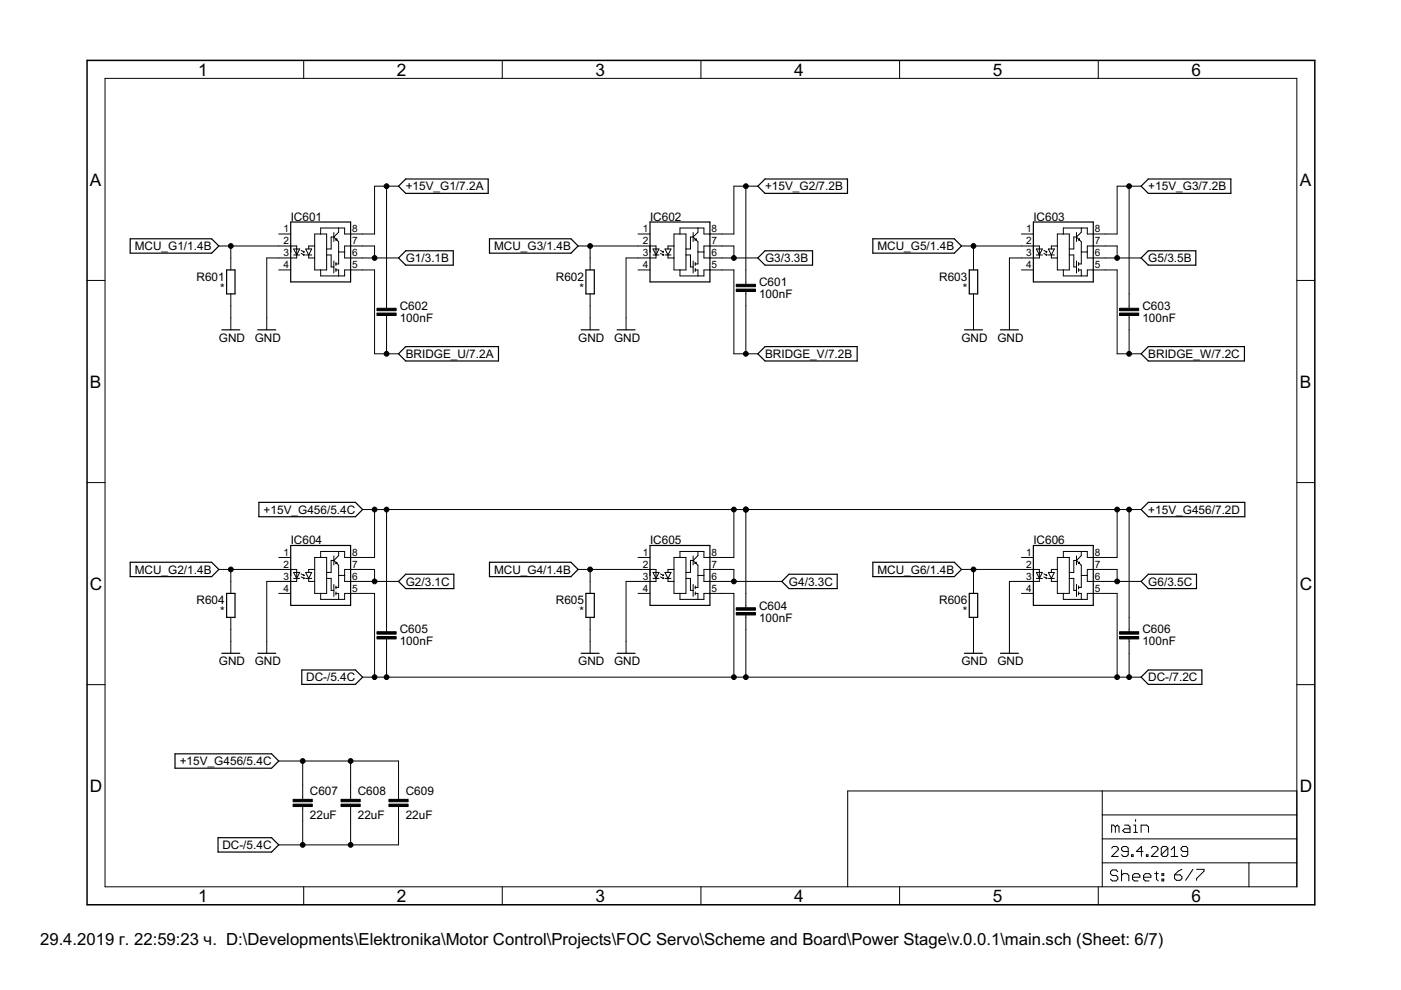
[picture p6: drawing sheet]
<svg xmlns="http://www.w3.org/2000/svg" width="297mm" height="210mm" viewBox="0 0 297 210" stroke-linecap="round" stroke-linejoin="round" font-family="sans-serif">
<g fill="#000" stroke="#000" stroke-width=".25">
<path d="M84.5 39.5l1.5-1.5zM84.5 39.5l1.5 1.5zM86 38h17.5zM103.5 38v3zM160.7 39.5l1.5-1.5zM160.7 39.5l1.5 1.5zM162.2 38h17.5zM179.7 38v3zM241.9 39.5l1.6-1.5zM241.9 39.5l1.6 1.5zM243.5 38h17.5zM261 38v3z"/>
<path d="M27.6 50.6v3.1zM27.6 53.7h17.3zM27.6 50.6h17.3zM44.9 53.7l1.5-1.5zM44.9 50.6l1.5 1.6zM48 57.2v5.1zM48 57.2h1.8zM61.6 47.1h12.7zM61.6 53.4v6.4zM61.6 47.1v6.3zM74.3 47.1v2.5zM74.3 49.6v2.6z"/>
<path d="M74.3 52.2v2.5zM74.3 54.7v2.5zM74.3 57.2v2.6zM61.6 59.8h12.7zM84.5 54.7l1.5-1.5zM84.5 54.7l1.5 1.5zM86 41h17.5zM86 53.2h10.1zM86 56.2h10.1zM96.1 53.2v3zM103.8 50.6v3.1zM103.8 53.7h17.3z"/>
<path d="M103.8 50.6h17.3zM122.6 52.2l-1.5 1.5zM121.1 50.6l1.5 1.6zM124.2 57.2v5.1zM124.2 57.2h1.8zM137.8 47.1h12.7zM137.8 53.4v6.4zM137.8 47.1v6.3zM150.5 47.1v2.5zM150.5 49.6v2.6zM150.5 52.2v2.5zM150.5 54.7v2.5z"/>
<path d="M150.5 57.2v2.6zM137.8 59.8h12.7zM160.7 54.7l1.5-1.5zM160.7 54.7l1.5 1.5zM162.2 41h17.5zM162.2 53.2h10.1zM162.2 56.2h10.1zM172.3 53.2v3zM185.1 50.6v3.1zM185.1 53.7h17.2zM185.1 50.6h17.2zM203.9 52.2l-1.6 1.5z"/>
<path d="M202.3 50.6l1.6 1.6zM205.5 57.2v5.1zM205.5 57.2h1.8zM219.1 47.1h12.7zM219.1 53.4v6.4zM219.1 47.1v6.3zM231.8 47.1v2.5zM231.8 49.6v2.6zM231.8 52.2v2.5zM231.8 54.7v2.5zM231.8 57.2v2.6zM219.1 59.8h12.7z"/>
<path d="M241.9 54.7l1.6-1.5zM241.9 54.7l1.6 1.5zM243.5 41h17.5zM243.5 53.2h10zM243.5 56.2h10zM253.5 53.2v3zM47 69.9h3.8zM49.8 57.2v5.1zM48 62.3h1.8zM54.7 69.9h3.8zM84.5 75l1.5-1.5zM84.5 75l1.5 1.5z"/>
<path d="M86 73.5h19.7zM86 76.5h19.7zM105.7 73.5v3zM123.2 69.9h3.8zM126 57.2v5.1zM124.2 62.3h1.8zM130.8 69.9h3.8zM160.7 75l1.5-1.5zM160.7 75l1.5 1.5zM162.2 73.5h19.5zM162.2 76.5h19.5zM181.7 73.5v3z"/>
<path d="M204.5 69.9h3.8zM207.3 57.2v5.1zM205.5 62.3h1.8zM212.1 69.9h3.8zM241.9 75l1.6-1.5zM241.9 75l1.6 1.5zM243.5 73.5h20.3zM243.5 76.5h20.3zM263.8 73.5v3zM27.6 119.2h17.3zM54.9 106.5v3.1zM61.6 115.7h12.7z"/>
<path d="M74.3 115.7v2.5zM74.3 118.2v2.5zM54.9 109.6h20.5zM54.9 106.5h20.5zM76.9 108l-1.5 1.6zM75.4 106.5l1.5 1.5zM103.8 119.2h17.3zM137.8 115.7h12.7zM150.5 115.7v2.5zM150.5 118.2v2.5zM185.1 119.2h17.2zM219.1 115.7h12.7z"/>
<path d="M231.8 115.7v2.5zM231.8 118.2v2.5zM241.9 108l1.6-1.5zM241.9 108l1.6 1.6zM243.5 106.5h20.4zM243.5 109.6h20.4zM263.9 106.5v3.1zM27.6 119.2v3.1zM27.6 122.3h17.3zM44.9 122.3l1.5-1.6zM44.9 119.2l1.5 1.5zM47 138.5h3.8z"/>
<path d="M48 125.8v5.1zM49.8 125.8v5.1zM48 125.8h1.8zM48 130.9h1.8zM54.7 138.5h3.8zM61.6 122v6.4zM61.6 115.7v6.3zM74.3 120.7v2.6zM74.3 123.3v2.5zM74.3 125.8v2.6zM61.6 128.4h12.7zM84.5 123.3l1.5-1.5z"/>
<path d="M84.5 123.3l1.5 1.5zM86 121.8h10.2zM86 124.8h10.2zM96.2 121.8v3zM103.8 119.2v3.1zM103.8 122.3h17.3zM122.6 120.7l-1.5 1.6zM121.1 119.2l1.5 1.5zM123.2 138.5h3.8zM124.2 125.8v5.1zM126 125.8v5.1zM124.2 125.8h1.8z"/>
<path d="M124.2 130.9h1.8zM130.8 138.5h3.8zM137.8 122v6.4zM137.8 115.7v6.3zM150.5 120.7v2.6zM150.5 123.3v2.5zM150.5 125.8v2.6zM137.8 128.4h12.7zM165.8 123.3l1.5-1.5zM165.8 123.3l1.5 1.5zM167.3 121.8h10.2zM167.3 124.8h10.2z"/>
<path d="M177.5 121.8v3zM185.1 119.2v3.1zM185.1 122.3h17.2zM203.9 120.7l-1.6 1.6zM202.3 119.2l1.6 1.5zM204.5 138.5h3.8zM205.5 125.8v5.1zM207.3 125.8v5.1zM205.5 125.8h1.8zM205.5 130.9h1.8zM212.1 138.5h3.8zM219.1 122v6.4z"/>
<path d="M219.1 115.7v6.3zM231.8 120.7v2.6zM231.8 123.3v2.5zM231.8 125.8v2.6zM219.1 128.4h12.7zM241.9 123.3l1.6-1.5zM241.9 123.3l1.6 1.5zM243.5 121.8h10.2zM243.5 124.8h10.2zM253.7 121.8v3zM37.1 159.8h20.5zM64 142v3.1z"/>
<path d="M64 145.1h11.4zM64 142h11.4zM76.9 143.6l-1.5 1.5zM75.4 142l1.5 1.6zM241.9 143.6l1.6-1.6zM241.9 143.6l1.6 1.5zM243.5 142h11.3zM243.5 145.1h11.3zM254.8 142v3.1zM37.1 159.8v3.1zM46.2 177.6h11.4zM37.1 162.9h20.5z"/>
<path d="M59.1 179.1l-1.5 1.6zM57.6 177.6l1.5 1.5zM59.1 161.4l-1.5 1.5zM57.6 159.8l1.5 1.6zM46.2 177.6v3.1zM46.2 180.7h11.4z"/>
</g>
<g fill="#000" stroke="#000" stroke-width=".21">
<path d="M22.3 16.6v171.4zM64.4 12.8v3.8zM106.5 12.8v3.8zM148.6 12.8v3.8zM190.7 12.8v3.8zM232.9 12.8v3.8zM22.3 16.6h252.7zM79.4 39.5h2.6zM82 39.5h2.5zM155.6 39.5v10.1zM155.6 39.5h2.5zM158.1 39.5h2.6z"/>
<path d="M236.9 39.5v10.1zM236.9 39.5h2.5zM239.4 39.5h2.5zM18.5 59.5h3.8zM46.4 52.2h2.5zM48.9 54.7v2.5zM48.9 52.2h10.2zM48.9 52.2v2.5zM56.6 54.7h2.5zM59.1 49.6h2.5zM59.1 52.2h2.5zM59.1 54.7h2.5z"/>
<path d="M59.1 57.2h2.5zM61.6 54.7h1.3zM61.6 52.2v1.2zM62.3 54.1h.6zM62.3 52.8h.6zM62.9 54.1v.6zM62.9 52.8h.6zM62.9 52.8v1.3zM62.9 52.2v.6zM61.6 52.2h1.3zM62.3 52.8l.6 1.3zM62.9 54.1h.6z"/>
<path d="M63.5 52.8l-.6 1.3zM63.9 53.1l.6 .3zM63.9 53.7l.6 .4zM64.3 54.1h.2zM64.4 53.3l.1 .1zM64.3 53.5l.2-.1zM64.4 53.9l.1 .2zM64.8 54.1h.6zM64.8 52.8h.6zM64.8 52.8l.6 1.3zM65.4 52.8h.7zM65.4 52.2v.6z"/>
<path d="M65.4 52.2h1.3zM65.4 54.1v.6zM65.4 54.7h1.3zM65.4 54.1h.7zM66.1 52.8l-.7 1.3zM66.7 54.7v2.5zM66.7 52.2v2.5zM66.7 49.6v2.6zM66.7 49.6h1.3zM68 49.6h1.3zM66.7 57.2h1.3zM68 48.3v1.3z"/>
<path d="M68 57.2v1.3zM69.3 49.6v3.2zM69.3 52.8v1.3zM69.3 54.1v3.1zM68 57.2h1.3zM69.3 52.8h.9zM70.2 54.1v2.5zM69.3 54.1h.9zM70.2 50.2v2.6zM70.2 50.2h.6zM70.8 56.6v1.3zM70.8 55.3v1.3z"/>
<path d="M70.2 56.6h.6zM70.8 50.2v1zM70.8 50.2l.6 .7zM70.8 49.3v.9zM71.2 50.9h.2zM71.2 57.2v.4zM71.2 56.9v.3zM71.2 56v.3zM71.2 55.6v.4zM71.2 57.2h.6zM71.4 50.9l.4 .4zM71.4 50.6v.3z"/>
<path d="M71.2 50.9l.2-.3zM71.8 48.3v.9zM71.8 53.4v2.6zM71.8 57.2v1.3zM71.2 56h.6zM71.8 49.2l-1 1zM68 48.3h3.8zM68 58.5h3.8zM71.8 51.3v2.1zM73.1 53.4v1.3zM73.1 52.2v1.2zM73.1 52.2h1.2z"/>
<path d="M71.8 53.4h1.3zM73.1 48.3v1.3zM71.8 48.3h1.3zM73.1 57.2v1.3zM71.8 58.5h1.3zM73.1 54.7h1.2zM73.1 49.6h1.2zM73.1 57.2h1.2zM74.3 57.2h2.6zM74.3 54.7h2.6zM74.3 52.2h2.6zM74.3 49.6h2.6z"/>
<path d="M76.9 49.6h2.5zM76.9 52.2h2.5zM76.9 57.2h2.5zM79.4 39.5v10.1zM79.4 52.2v2.5zM76.9 54.7h2.5zM79.4 54.7h5.1zM125.1 54.7v2.5zM122.6 52.2h2.5zM125.1 52.2v2.5zM132.7 54.7h2.6zM135.3 49.6h2.5z"/>
<path d="M135.3 52.2h2.5zM135.3 54.7h2.5zM135.3 57.2h2.5zM125.1 52.2h10.2zM137.8 54.7h1.3zM137.8 52.2v1.2zM138.5 54.1h.6zM138.5 52.8h.6zM139.1 54.1v.6zM139.1 52.8h.6zM139.1 52.8v1.3zM139.1 52.2v.6z"/>
<path d="M137.8 52.2h1.3zM138.5 52.8l.6 1.3zM139.1 54.1h.6zM139.7 52.8l-.6 1.3zM140 53.1l.7 .3zM140 53.7l.7 .4zM140.5 54.1h.2zM140.6 53.3l.1 .1zM140.5 53.5l.2-.1zM140.6 53.9l.1 .2zM141 54.1h.6zM141 52.8h.6z"/>
<path d="M141 52.8l.6 1.3zM141.6 52.8h.7zM141.6 52.2v.6zM141.6 52.2h1.3zM141.6 54.1v.6zM141.6 54.7h1.3zM141.6 54.1h.7zM142.3 52.8l-.7 1.3zM142.9 54.7v2.5zM142.9 52.2v2.5zM142.9 49.6v2.6zM142.9 49.6h1.3z"/>
<path d="M144.2 49.6h1.2zM142.9 57.2h1.3zM144.2 48.3v1.3zM144.2 57.2v1.3zM145.4 49.6v3.2zM145.4 52.8v1.3zM145.4 54.1v3.1zM144.2 57.2h1.2zM145.4 52.8h1zM146.4 54.1v2.5zM145.4 54.1h1zM146.4 50.2v2.6z"/>
<path d="M146.4 50.2h.6zM147 56.6v1.3zM147 55.3v1.3zM146.4 56.6h.6zM147 50.2v1zM147 50.2l.6 .7zM147 49.3v.9zM147.3 50.9h.3zM147.4 57.2v.4zM147.4 56.9v.3zM147.4 56v.3zM147.4 55.6v.4z"/>
<path d="M147.4 57.2h.6zM147.6 50.9l.4 .4zM147.6 50.6v.3zM147.3 50.9l.3-.3zM148 48.3v.9zM148 53.4v2.6zM148 57.2v1.3zM147.4 56h.6zM148 49.2l-1 1zM144.2 48.3h3.8zM144.2 58.5h3.8zM148 51.3v2.1z"/>
<path d="M149.2 53.4v1.3zM149.2 52.2v1.2zM149.2 52.2h1.3zM148 53.4h1.2zM149.2 48.3v1.3zM148 48.3h1.2zM149.2 57.2v1.3zM148 58.5h1.2zM149.2 54.7h1.3zM149.2 49.6h1.3zM149.2 57.2h1.3zM150.5 57.2h2.6z"/>
<path d="M150.5 54.7h2.6zM150.5 52.2h2.6zM150.5 49.6h2.6zM153.1 54.7h2.5zM153.1 57.2h2.5zM153.1 49.6h2.5zM153.1 52.2h2.5zM155.6 52.2v2.5zM158.1 57.2v2.6zM158.1 59.8v.5zM158.1 39.5v17.7zM155.6 54.7h5.1z"/>
<path d="M203.9 52.2h2.5zM206.4 54.7v2.5zM206.4 52.2h10.2zM206.4 52.2v2.5zM214 54.7h2.6zM216.6 49.6h2.5zM216.6 52.2h2.5zM216.6 54.7h2.5zM216.6 57.2h2.5zM219.1 54.7h1.3zM219.1 52.2v1.2zM219.7 54.1h.7z"/>
<path d="M219.7 52.8h.7zM220.4 54.1v.6zM220.4 52.8h.6zM220.4 52.8v1.3zM220.4 52.2v.6zM219.1 52.2h1.3zM219.7 52.8l.7 1.3zM220.4 54.1h.6zM221 52.8l-.6 1.3zM221.3 53.1l.7 .3zM221.3 53.7l.7 .4zM221.8 54.1h.2z"/>
<path d="M221.8 53.3l.1 .1zM221.8 53.5l.1-.1zM221.9 53.9l.1 .2zM222.3 54.1h.6zM222.3 52.8h.6zM222.3 52.8l.6 1.3zM222.9 52.8h.6zM222.9 52.2v.6zM222.9 52.2h1.3zM222.9 54.1v.6zM222.9 54.7h1.3zM222.9 54.1h.6z"/>
<path d="M223.5 52.8l-.6 1.3zM224.2 54.7v2.5zM224.2 52.2v2.5zM224.2 49.6v2.6zM224.2 49.6h1.2zM225.4 49.6h1.3zM224.2 57.2h1.2zM225.4 48.3v1.3zM225.4 57.2v1.3zM226.7 49.6v3.2zM226.7 52.8v1.3zM226.7 54.1v3.1z"/>
<path d="M225.4 57.2h1.3zM226.7 52.8h1zM227.7 54.1v2.5zM226.7 54.1h1zM227.7 50.2v2.6zM227.7 50.2h.5zM228.2 56.6v1.3zM228.2 55.3v1.3zM227.7 56.6h.5zM228.2 50.2v1zM228.2 50.2l.7 .7zM228.2 49.3v.9z"/>
<path d="M228.6 50.9h.3zM228.7 57.2v.4zM228.7 56.9v.3zM228.7 56v.3zM228.7 55.6v.4zM228.7 57.2h.6zM228.9 50.9l.4 .4zM228.9 50.6v.3zM228.9 50.6l-.3 .3zM229.3 48.3v.9zM229.3 53.4v2.6zM229.3 57.2v1.3z"/>
<path d="M228.7 56h.6zM229.3 49.2l-1.1 1zM225.4 48.3h3.9zM225.4 58.5h3.9zM229.3 51.3v2.1zM230.5 53.4v1.3zM230.5 52.2v1.2zM230.5 52.2h1.3zM229.3 53.4h1.2zM230.5 48.3v1.3zM229.3 48.3h1.2zM230.5 57.2v1.3z"/>
<path d="M229.3 58.5h1.2zM230.5 54.7h1.3zM230.5 49.6h1.3zM230.5 57.2h1.3zM231.8 57.2h2.5zM231.8 54.7h2.5zM231.8 52.2h2.5zM231.8 49.6h2.5zM234.3 52.2h2.6zM234.3 54.7h2.6zM234.3 57.2h2.6zM234.3 49.6h2.6z"/>
<path d="M236.9 52.2v2.5zM236.9 54.7h5zM275 59.5h3.8zM48.9 62.3v2.6zM48.9 67.4v2.5zM48.9 64.9v2.5zM56.6 67.4v2.5zM56.6 54.7v12.7zM79.4 57.2v17.8zM82 62.3v2.6zM82 67.4v2.5zM82 64.9v.5z"/>
<path d="M82 66.9v.5zM79.4 75h2.6zM82 69.9v5.1zM82 39.5v22.8zM82 75h2.5zM125.1 62.3v2.6zM125.1 67.4v2.5zM125.1 64.9v2.5zM132.7 67.4v2.5zM132.7 54.7v12.7zM155.6 57.2v17.8zM158.1 62.3v2.6z"/>
<path d="M158.1 61.8v.5zM155.6 75h2.5zM158.1 64.9v10.1zM158.1 75h2.6zM206.4 62.3v2.6zM206.4 67.4v2.5zM206.4 64.9v2.5zM214 67.4v2.5zM214 54.7v12.7zM236.9 57.2v17.8zM239.4 62.3v2.6zM239.4 67.4v2.5z"/>
<path d="M239.4 64.9v.5zM239.4 66.9v.5zM236.9 75h2.5zM239.4 69.9v5.1zM239.4 39.5v22.8zM239.4 75h2.5zM18.5 102.3h3.8zM59.1 118.2h2.5zM66.7 118.2h1.3zM68 118.2h1.3zM68 116.9v1.3zM69.3 118.2v3.2z"/>
<path d="M70.2 118.8h.6zM70.8 118.8v1zM70.8 118.8l.6 .7zM70.8 117.9v.9zM71.2 119.5h.2zM71.4 119.5l.4 .3zM71.4 119.2v.3zM71.2 119.5l.2-.3zM71.8 116.9v.9zM71.8 117.8l-1 1zM68 116.9h3.8zM73.1 116.9v1.3z"/>
<path d="M71.8 116.9h1.3zM73.1 118.2h1.2zM74.3 118.2h2.6zM76.9 118.2h2.5zM79.4 108v10.2zM79.4 108h2.6zM76.9 108h2.5zM82 108h73.6zM135.3 118.2h2.5zM142.9 118.2h1.3zM144.2 118.2h1.2zM144.2 116.9v1.3z"/>
<path d="M145.4 118.2v3.2zM146.4 118.8h.6zM147 118.8v1zM147 118.8l.6 .7zM147 117.9v.9zM147.3 119.5h.3zM147.6 119.5l.4 .3zM147.6 119.2v.3zM147.3 119.5l.3-.3zM148 116.9v.9zM148 117.8l-1 1zM144.2 116.9h3.8z"/>
<path d="M149.2 116.9v1.3zM148 116.9h1.2zM149.2 118.2h1.3zM150.5 118.2h2.6zM153.1 118.2h2.5zM155.6 108v10.2zM155.6 108h2.5zM158.1 108h78.8zM216.6 118.2h2.5zM224.2 118.2h1.2zM225.4 118.2h1.3zM225.4 116.9v1.3z"/>
<path d="M226.7 118.2v3.2zM227.7 118.8h.5zM228.2 118.8v1zM228.2 118.8l.7 .7zM228.2 117.9v.9zM228.6 119.5h.3zM228.9 119.5l.4 .3zM228.9 119.2v.3zM228.9 119.2l-.3 .3zM229.3 116.9v.9zM229.3 117.8l-1.1 1zM225.4 116.9h3.9z"/>
<path d="M230.5 116.9v1.3zM229.3 116.9h1.2zM230.5 118.2h1.3zM231.8 118.2h2.5zM234.3 118.2h2.6zM236.9 108v10.2zM236.9 108h2.5zM239.4 108h2.5zM275 102.3h3.8zM46.4 120.7h2.5zM48.9 123.3v2.5zM48.9 130.9v2.5z"/>
<path d="M48.9 136v2.5zM48.9 120.7h10.2zM48.9 120.7v2.6zM48.9 133.4v2.6zM56.6 136v2.5zM56.6 123.3v12.7zM56.6 123.3h2.5zM59.1 120.7h2.5zM59.1 123.3h2.5zM59.1 125.8h2.5zM61.6 123.3h1.3zM61.6 120.7v1.3z"/>
<path d="M62.3 122.6h.6zM62.3 121.4h.6zM62.9 122.6v.7zM62.9 121.4h.6zM62.9 121.4v1.2zM62.9 120.7v.7zM61.6 120.7h1.3zM62.3 121.4l.6 1.2zM62.9 122.6h.6zM63.5 121.4l-.6 1.2zM63.9 121.7l.6 .3zM63.9 122.3l.6 .3z"/>
<path d="M64.3 122.7l.2-.1zM64.4 121.8l.1 .2zM64.3 122.1l.2-.1zM64.4 122.4l.1 .2zM64.8 122.6h.6zM64.8 121.4h.6zM64.8 121.4l.6 1.2zM65.4 121.4h.7zM65.4 120.7v.7zM65.4 120.7h1.3zM65.4 122.6v.7zM65.4 123.3h1.3z"/>
<path d="M65.4 122.6h.7zM66.1 121.4l-.7 1.2zM66.7 123.3v2.5zM66.7 120.7v2.6zM66.7 118.2v2.5zM66.7 125.8h1.3zM68 125.8v1.3zM69.3 121.4v1.2zM69.3 122.6v3.2zM68 125.8h1.3zM69.3 121.4h.9zM70.2 122.6v2.6z"/>
<path d="M69.3 122.6h.9zM70.2 118.8v2.6zM70.8 125.2v1.2zM70.8 123.9v1.3zM70.2 125.2h.6zM71.2 125.8v.3zM71.2 125.5v.3zM71.2 124.5v.4zM71.2 124.2v.3zM71.2 125.8h.6zM71.8 122v2.5zM71.8 125.8v1.3z"/>
<path d="M71.2 124.5h.6zM68 127.1h3.8zM71.8 119.8v2.2zM73.1 122v1.3zM73.1 120.7v1.3zM73.1 120.7h1.2zM71.8 122h1.3zM73.1 125.8v1.3zM71.8 127.1h1.3zM73.1 123.3h1.2zM73.1 125.8h1.2zM74.3 125.8h2.6z"/>
<path d="M74.3 123.3h2.6zM74.3 120.7h2.6zM76.9 123.3h2.5zM76.9 125.8h2.5zM79.4 125.8v17.8zM79.4 120.7v2.6zM76.9 120.7h2.5zM82 130.9v2.5zM82 136v2.5zM82 133.4v.5zM82 135.5v.5zM82 138.5v5.1z"/>
<path d="M82 108v22.9zM79.4 123.3h5.1zM122.6 120.7h2.5zM125.1 123.3v2.5zM125.1 130.9v2.5zM125.1 136v2.5zM125.1 120.7h10.2zM125.1 120.7v2.6zM125.1 133.4v2.6zM132.7 136v2.5zM132.7 123.3v12.7zM132.7 123.3h2.6z"/>
<path d="M135.3 120.7h2.5zM135.3 123.3h2.5zM135.3 125.8h2.5zM137.8 123.3h1.3zM137.8 120.7v1.3zM138.5 122.6h.6zM138.5 121.4h.6zM139.1 122.6v.7zM139.1 121.4h.6zM139.1 121.4v1.2zM139.1 120.7v.7zM137.8 120.7h1.3z"/>
<path d="M138.5 121.4l.6 1.2zM139.1 122.6h.6zM139.7 121.4l-.6 1.2zM140 121.7l.7 .3zM140 122.3l.7 .3zM140.5 122.7l.2-.1zM140.6 121.8l.1 .2zM140.5 122.1l.2-.1zM140.6 122.4l.1 .2zM141 122.6h.6zM141 121.4h.6zM141 121.4l.6 1.2z"/>
<path d="M141.6 121.4h.7zM141.6 120.7v.7zM141.6 120.7h1.3zM141.6 122.6v.7zM141.6 123.3h1.3zM141.6 122.6h.7zM142.3 121.4l-.7 1.2zM142.9 123.3v2.5zM142.9 120.7v2.6zM142.9 118.2v2.5zM142.9 125.8h1.3zM144.2 125.8v1.3z"/>
<path d="M145.4 121.4v1.2zM145.4 122.6v3.2zM144.2 125.8h1.2zM145.4 121.4h1zM146.4 122.6v2.6zM145.4 122.6h1zM146.4 118.8v2.6zM147 125.2v1.2zM147 123.9v1.3zM146.4 125.2h.6zM147.4 125.8v.3zM147.4 125.5v.3z"/>
<path d="M147.4 124.5v.4zM147.4 124.2v.3zM147.4 125.8h.6zM148 122v2.5zM148 125.8v1.3zM147.4 124.5h.6zM144.2 127.1h3.8zM148 119.8v2.2zM149.2 122v1.3zM149.2 120.7v1.3zM149.2 120.7h1.3zM148 122h1.2z"/>
<path d="M149.2 125.8v1.3zM148 127.1h1.2zM149.2 123.3h1.3zM149.2 125.8h1.3zM150.5 125.8h2.6zM150.5 123.3h2.6zM150.5 120.7h2.6zM153.1 123.3h2.5zM153.1 120.7h2.5zM155.6 123.3h10.2zM155.6 120.7v2.6zM153.1 125.8h2.5z"/>
<path d="M158.1 125.8v2.6zM158.1 130.9v2.5zM158.1 128.4v.5zM158.1 130.4v.5zM158.1 133.4v10.2zM158.1 108v17.8zM203.9 120.7h2.5zM206.4 123.3v2.5zM206.4 130.9v2.5zM206.4 136v2.5zM206.4 120.7h10.2zM206.4 120.7v2.6z"/>
<path d="M206.4 133.4v2.6zM214 136v2.5zM214 123.3v12.7zM214 123.3h2.6zM216.6 120.7h2.5zM216.6 123.3h2.5zM216.6 125.8h2.5zM219.1 123.3h1.3zM219.1 120.7v1.3zM219.7 122.6h.7zM219.7 121.4h.7zM220.4 122.6v.7z"/>
<path d="M220.4 121.4h.6zM220.4 121.4v1.2zM220.4 120.7v.7zM219.1 120.7h1.3zM219.7 121.4l.7 1.2zM220.4 122.6h.6zM221 121.4l-.6 1.2zM221.3 121.7l.7 .3zM221.3 122.3l.7 .3zM221.8 122.7l.2-.1zM221.8 121.8l.1 .2zM221.8 122.1l.1-.1z"/>
<path d="M221.9 122.4l.1 .2zM222.3 122.6h.6zM222.3 121.4h.6zM222.3 121.4l.6 1.2zM222.9 121.4h.6zM222.9 120.7v.7zM222.9 120.7h1.3zM222.9 122.6v.7zM222.9 123.3h1.3zM222.9 122.6h.6zM223.5 121.4l-.6 1.2zM224.2 123.3v2.5z"/>
<path d="M224.2 120.7v2.6zM224.2 118.2v2.5zM224.2 125.8h1.2zM225.4 125.8v1.3zM226.7 121.4v1.2zM226.7 122.6v3.2zM225.4 125.8h1.3zM226.7 121.4h1zM227.7 122.6v2.6zM226.7 122.6h1zM227.7 118.8v2.6zM228.2 125.2v1.2z"/>
<path d="M228.2 123.9v1.3zM227.7 125.2h.5zM228.7 125.8v.3zM228.7 125.5v.3zM228.7 124.5v.4zM228.7 124.2v.3zM228.7 125.8h.6zM229.3 122v2.5zM229.3 125.8v1.3zM228.7 124.5h.6zM225.4 127.1h3.9zM229.3 119.8v2.2z"/>
<path d="M230.5 122v1.3zM230.5 120.7v1.3zM230.5 120.7h1.3zM229.3 122h1.2zM230.5 125.8v1.3zM229.3 127.1h1.2zM230.5 123.3h1.3zM230.5 125.8h1.3zM231.8 125.8h2.5zM231.8 123.3h2.5zM231.8 120.7h2.5zM234.3 123.3h2.6z"/>
<path d="M234.3 125.8h2.6zM234.3 120.7h2.6zM236.9 120.7v2.6zM239.4 130.9v2.5zM239.4 136v2.5zM239.4 133.4v.5zM239.4 135.5v.5zM239.4 138.5v5.1zM239.4 108v22.9zM236.9 123.3h5zM18.5 145.2h3.8zM76.9 143.6h2.5z"/>
<path d="M79.4 143.6h2.6zM82 143.6h73.6zM155.6 125.8v17.8zM155.6 143.6h2.5zM158.1 143.6h78.8zM236.9 125.8v17.8zM236.9 143.6h2.5zM239.4 143.6h2.5zM275 145.2h3.8zM59.1 179.1h5.1zM59.1 161.4h5.1zM64.2 166.4v2.6z"/>
<path d="M64.2 171.5v2.6zM64.2 169v.5zM64.2 171v.5zM64.2 179.1h10.1zM64.2 174.1v5zM64.2 161.4h10.1zM64.2 161.4v5zM74.3 166.4v2.6zM74.3 171.5v2.6zM74.3 169v.5zM74.3 171v.5zM74.3 179.1h10.2z"/>
<path d="M74.3 174.1v5zM74.3 161.4h10.2zM74.3 161.4v5zM84.5 166.4v2.6zM84.5 171.5v2.6zM84.5 169v.5zM84.5 171v.5zM84.5 174.1v5zM84.5 161.4v5zM179.7 167.7h54zM233.7 167.7h41.3zM233.7 177.9h41.3z"/>
<path d="M233.7 172.8v5.1zM233.7 172.8h41.3zM233.7 167.7v5.1zM235.7 174.9v1.6zM235.7 174.9h.4zM236 179.5l-.3 .3zM236.1 174.9l.4 .4zM236.5 175.3v1.2zM236.5 175.3l.4-.4zM236 179.5h.7zM236.9 174.9l.4 .4zM236.7 179.5l.4 .3z"/>
<path d="M237.3 175.3v1.2zM237.8 179.8v.4zM238 176.1l.4-.4zM238.1 179.5l-.3 .3zM238.4 174.9h.8zM238 176.1l.4 .4zM238.4 175.7h1.2zM238.1 179.5h.7zM239.2 174.9l.4 .4zM238.8 179.5l.4 .3zM239.6 175.3v1.2zM238.4 176.5h1.2z"/>
<path d="M240.4 174.9h.4zM240.4 176.5h.8zM240.8 174.9v1.6zM240.8 173.8v.4zM241.9 174.9v1.6zM241.9 174.9h1.2zM242 179.5l-1.1 1zM243.1 174.9l.4 .4zM243.5 175.3v1.2zM244.5 179.5l-.4 .3zM244.5 179.5h.7zM245.2 179.5l.3 .3z"/>
<path d="M246.5 179.5l-.3 .3zM246.5 179.5h.8zM247.3 179.5l.3 .3zM247.6 179.8v1.4zM249 179.5v2.1zM250.4 179.8v.4zM250.8 179.5l-.4 .3zM250.8 179.5h.7zM251.5 179.5l.3 .3zM275 172.8v5.1zM275 167.7v5.1zM22.3 188h252.7z"/>
<path d="M64.4 188v3.8zM106.5 188v3.8zM148.6 188v3.8zM179.7 167.7v20.3zM190.7 188v3.8zM232.9 188v3.8zM233.7 182.9v5.1zM233.7 177.9v5zM235.4 184.8v.4zM235.4 185.2l.4 .4zM237.1 180.2l-1.4 1.4zM235.4 184.8l.4-.4z"/>
<path d="M235.8 185.6h.8zM235.4 186.4l.4 .4zM235.8 184.4h.8zM236.6 185.6l.4 .4zM235.8 186.8h.8zM236.6 184.4l.4 .4zM237 186v.4zM237 186.4l-.4 .4zM235.7 181.6h1.4zM237.1 179.8v.4zM237.8 181.2l.3 .4zM237.8 180.2l.3 .3z"/>
<path d="M237.8 184.4v2.4zM237.8 185.6l.4-.4zM238.1 181.6h.7zM238.1 180.5h1.1zM238.2 185.2h.8zM239.2 181.2l-.4 .4zM239 185.2l.3 .4zM239.2 179.8v1.4zM239.3 185.6v1.2zM239.9 181.2v.4zM239.9 181.2h.3zM240.1 185.6v.8z"/>
<path d="M240.1 185.6l.4-.4zM240.2 181.2v.4zM239.9 181.6h.3zM240.1 186.4l.4 .4zM240.5 185.2h.8zM240.9 180.5h1.5zM240.5 186.8h.8zM241.3 185.2l.4 .4zM241.7 185.6v.4zM240.1 186h1.6zM242 179.5v2.1zM242.5 185.6v.8z"/>
<path d="M242.5 185.6l.3-.4zM242.5 186.4l.3 .4zM242.8 185.2h.8zM243.1 181.2v.4zM243.1 181.2h.3zM243.4 181.2v.4zM243.1 181.6h.3zM242.8 186.8h.8zM243.6 185.2l.4 .4zM244 185.6v.4zM242.5 186h1.5zM244.1 181.6l1.4-1.4z"/>
<path d="M244.8 185.2h.8zM245.2 184.8v1.6zM245.2 186.4l.4 .4zM244.1 181.6h1.4zM245.5 179.8v.4zM246.2 179.8v1.4zM246.2 181.2l1.4-1.4zM246.4 185.2h.3zM246.4 185.2v.4zM246.4 186.4h.3zM246.4 186.4v.4zM246.2 181.2l.3 .4z"/>
<path d="M246.7 185.2v.4zM246.4 185.6h.3zM246.7 186.4v.4zM246.4 186.8h.3zM246.5 181.6h.8zM247.6 181.2l-.3 .4zM248.3 180.2l.7-.7zM248.3 181.6h1.4zM249 185.5v.8zM249 186.3l.4 .3zM249.4 186.6h.8zM249.8 184.7l-.8 .8z"/>
<path d="M250.2 186.6l.4-.3zM249 185.5h1.2zM250.4 181.2l.4 .4zM250.4 180.2l.4 .3zM249.8 184.7l.8-.4zM250.6 185.9v.4zM250.2 185.5l.4 .4zM250.8 181.6h.7zM250.8 180.5h1zM252.9 184.3l-1.5 2.3zM251.8 181.2l-.3 .4zM251.8 179.8v1.4z"/>
<path d="M253.7 184.3h1.6zM253.7 186.3v.3zM255.3 184.3v.4zM255.3 184.7l-1.6 1.6zM264.8 182.9v5.1zM264.8 182.9h10.2zM233.7 182.9h31.1zM275 182.9v5.1zM275 177.9v5zM275 16.6v171.4z"/>
<circle cx="82" cy="39.5" r=".51"/>
<circle cx="158.1" cy="39.5" r=".51"/>
<circle cx="239.4" cy="39.5" r=".51"/>
<circle cx="48.9" cy="52.2" r=".51"/>
<circle cx="79.4" cy="54.7" r=".51"/>
<circle cx="125.1" cy="52.2" r=".51"/>
<circle cx="155.6" cy="54.7" r=".51"/>
<circle cx="206.4" cy="52.2" r=".51"/>
<circle cx="236.9" cy="54.7" r=".51"/>
<circle cx="82" cy="75" r=".51"/>
<circle cx="158.1" cy="75" r=".51"/>
<circle cx="239.4" cy="75" r=".51"/>
<circle cx="79.4" cy="108" r=".51"/>
<circle cx="82" cy="108" r=".51"/>
<circle cx="155.6" cy="108" r=".51"/>
<circle cx="158.1" cy="108" r=".51"/>
<circle cx="236.9" cy="108" r=".51"/>
<circle cx="239.4" cy="108" r=".51"/>
<circle cx="48.9" cy="120.7" r=".51"/>
<circle cx="79.4" cy="123.3" r=".51"/>
<circle cx="125.1" cy="120.7" r=".51"/>
<circle cx="155.6" cy="123.3" r=".51"/>
<circle cx="206.4" cy="120.7" r=".51"/>
<circle cx="236.9" cy="123.3" r=".51"/>
<circle cx="79.4" cy="143.6" r=".51"/>
<circle cx="82" cy="143.6" r=".51"/>
<circle cx="155.6" cy="143.6" r=".51"/>
<circle cx="158.1" cy="143.6" r=".51"/>
<circle cx="236.9" cy="143.6" r=".51"/>
<circle cx="239.4" cy="143.6" r=".51"/>
<circle cx="64.2" cy="161.4" r=".51"/>
<circle cx="64.2" cy="179.1" r=".51"/>
<circle cx="74.3" cy="161.4" r=".51"/>
<circle cx="74.3" cy="179.1" r=".51"/>
</g>
<path d="M18.5 12.8v179zM18.5 12.8h260.3zM18.5 191.8h260.3zM278.8 12.8v179z" fill="#000" stroke="#000" stroke-width=".32"/>
<g fill="#000" stroke="#000" stroke-width=".21">
<path d="M79.9 66.4h4.1v.5h-4.1zM79.9 65.4h4.1v.5h-4.1zM156.1 61.3h4.1v.5h-4.1zM156.1 60.3h4.1v.5h-4.1zM237.4 66.4h4v.5h-4zM237.4 65.4h4v.5h-4zM79.9 135h4.1v.5h-4.1zM79.9 133.9h4.1v.6h-4.1zM156.1 129.9h4.1v.5h-4.1zM156.1 128.9h4.1v.5h-4.1zM237.4 135h4v.5h-4zM237.4 133.9h4v.6h-4z"/>
<path d="M62.1 170.5h4.1v.5h-4.1zM62.1 169.5h4.1v.5h-4.1zM72.3 170.5h4.1v.5h-4.1zM72.3 169.5h4.1v.5h-4.1zM82.5 170.5h4v.5h-4zM82.5 169.5h4v.5h-4z"/>
</g>
<g font-size="4.1">
<text x="42" y="16">1</text>
<text x="84.1" y="16">2</text>
<text x="126.3" y="16">3</text>
<text x="168.4" y="16">4</text>
<text x="210.5" y="16">5</text>
<text x="252.6" y="16">6</text>
<text x="19.1" y="39.3">A</text>
<text x="275.6" y="39.3">A</text>
<text x="19.1" y="82.2">B</text>
<text x="275.6" y="82.2">B</text>
<text x="19.1" y="125">C</text>
<text x="275.6" y="125">C</text>
<text x="19.1" y="167.9">D</text>
<text x="275.6" y="167.9">D</text>
<text x="42" y="191.2">1</text>
<text x="84.1" y="191.2">2</text>
<text x="126.3" y="191.2">3</text>
<text x="168.4" y="191.2">4</text>
<text x="210.5" y="191.2">5</text>
<text x="252.6" y="191.2">6</text>
</g>
<text font-size="4" x="8.5" y="200.4">29.4.2019 г. 22:59:23 ч. D:\Developments\Elektronika\Motor Control\Projects\FOC Servo\Scheme and Board\Power Stage\v.0.0.1\main.sch (Sheet: 6/7)</text>
<g font-size="2.8">
<text x="86" y="40.4">+15V_G1/7.2A</text>
<text x="162.2" y="40.4">+15V_G2/7.2B</text>
<text x="243.5" y="40.4">+15V_G3/7.2B</text>
<text x="61.6" y="46.8">IC601</text>
<text x="137.8" y="46.8">IC602</text>
<text x="219.1" y="46.8">IC603</text>
<text x="28.6" y="53.1">MCU_G1/1.4B</text>
<text x="104.8" y="53.1">MCU_G3/1.4B</text>
<text x="186" y="53.1">MCU_G5/1.4B</text>
<text x="41.7" y="59.6">R601</text>
<text x="86" y="55.6">G1/3.1B</text>
<text x="117.9" y="59.6">R602</text>
<text x="162.2" y="55.6">G3/3.3B</text>
<text x="199.1" y="59.6">R603</text>
<text x="243.5" y="55.6">G5/3.5B</text>
<text x="46.7" y="61.8">*</text>
<text x="84.7" y="65.7">C602</text>
<text x="122.9" y="61.8">*</text>
<text x="160.9" y="63.2">100nF</text>
<text x="160.9" y="60.7">C601</text>
<text x="204.1" y="61.8">*</text>
<text x="242.2" y="65.7">C603</text>
<text x="84.7" y="68.3">100nF</text>
<text x="242.2" y="68.3">100nF</text>
<text x="46.4" y="72.5">GND</text>
<text x="54" y="72.5">GND</text>
<text x="86" y="75.9">BRIDGE_U/7.2A</text>
<text x="122.6" y="72.5">GND</text>
<text x="130.2" y="72.5">GND</text>
<text x="162.2" y="75.9">BRIDGE_V/7.2B</text>
<text x="203.9" y="72.5">GND</text>
<text x="211.5" y="72.5">GND</text>
<text x="243.5" y="75.9">BRIDGE_W/7.2C</text>
<text x="55.9" y="108.9">+15V_G456/5.4C</text>
<text x="243.5" y="108.9">+15V_G456/7.2D</text>
<text x="61.6" y="115.3">IC604</text>
<text x="137.8" y="115.3">IC605</text>
<text x="219.1" y="115.3">IC606</text>
<text x="28.6" y="121.6">MCU_G2/1.4B</text>
<text x="86" y="124.2">G2/3.1C</text>
<text x="104.8" y="121.6">MCU_G4/1.4B</text>
<text x="167.3" y="124.2">G4/3.3C</text>
<text x="186" y="121.6">MCU_G6/1.4B</text>
<text x="243.5" y="124.2">G6/3.5C</text>
<text x="41.7" y="128.1">R604</text>
<text x="46.7" y="130.4">*</text>
<text x="117.9" y="128.1">R605</text>
<text x="122.9" y="130.4">*</text>
<text x="160.9" y="131.8">100nF</text>
<text x="160.9" y="129.2">C604</text>
<text x="199.1" y="128.1">R606</text>
<text x="204.1" y="130.4">*</text>
<text x="84.7" y="136.9">100nF</text>
<text x="84.7" y="134.3">C605</text>
<text x="242.2" y="136.9">100nF</text>
<text x="242.2" y="134.3">C606</text>
<text x="46.4" y="141">GND</text>
<text x="54" y="141">GND</text>
<text x="122.6" y="141">GND</text>
<text x="130.2" y="141">GND</text>
<text x="203.9" y="141">GND</text>
<text x="211.5" y="141">GND</text>
<text x="64.9" y="144.5">DC-/5.4C</text>
<text x="243.5" y="144.5">DC-/7.2C</text>
<text x="38.1" y="162.2">+15V_G456/5.4C</text>
<text x="65.7" y="173.7">22uF</text>
<text x="65.7" y="168.6">C607</text>
<text x="75.9" y="173.7">22uF</text>
<text x="75.9" y="168.6">C608</text>
<text x="86" y="173.7">22uF</text>
<text x="86" y="168.6">C609</text>
<text x="47.2" y="180">DC-/5.4C</text>
</g>
<g font-size="2.4">
<text x="60.1" y="49.3">1</text>
<text x="60.1" y="51.8">2</text>
<text x="74.7" y="51.8">7</text>
<text x="74.7" y="49.3">8</text>
<text x="136.3" y="49.3">1</text>
<text x="136.3" y="51.8">2</text>
<text x="150.9" y="51.8">7</text>
<text x="150.9" y="49.3">8</text>
<text x="217.5" y="49.3">1</text>
<text x="217.5" y="51.8">2</text>
<text x="232.1" y="51.8">7</text>
<text x="232.1" y="49.3">8</text>
<text x="60.1" y="54.3">3</text>
<text x="60.1" y="56.9">4</text>
<text x="74.7" y="56.9">5</text>
<text x="74.7" y="54.3">6</text>
<text x="136.3" y="54.3">3</text>
<text x="136.3" y="56.9">4</text>
<text x="150.9" y="56.9">5</text>
<text x="150.9" y="54.3">6</text>
<text x="217.5" y="54.3">3</text>
<text x="217.5" y="56.9">4</text>
<text x="232.1" y="56.9">5</text>
<text x="232.1" y="54.3">6</text>
<text x="60.1" y="117.8">1</text>
<text x="74.7" y="117.8">8</text>
<text x="136.3" y="117.8">1</text>
<text x="150.9" y="117.8">8</text>
<text x="217.5" y="117.8">1</text>
<text x="232.1" y="117.8">8</text>
<text x="60.1" y="120.4">2</text>
<text x="60.1" y="122.9">3</text>
<text x="60.1" y="125.5">4</text>
<text x="74.7" y="125.5">5</text>
<text x="74.7" y="122.9">6</text>
<text x="74.7" y="120.4">7</text>
<text x="136.3" y="120.4">2</text>
<text x="136.3" y="122.9">3</text>
<text x="136.3" y="125.5">4</text>
<text x="150.9" y="125.5">5</text>
<text x="150.9" y="122.9">6</text>
<text x="150.9" y="120.4">7</text>
<text x="217.5" y="120.4">2</text>
<text x="217.5" y="122.9">3</text>
<text x="217.5" y="125.5">4</text>
<text x="232.1" y="125.5">5</text>
<text x="232.1" y="122.9">6</text>
<text x="232.1" y="120.4">7</text>
</g>
</svg>
